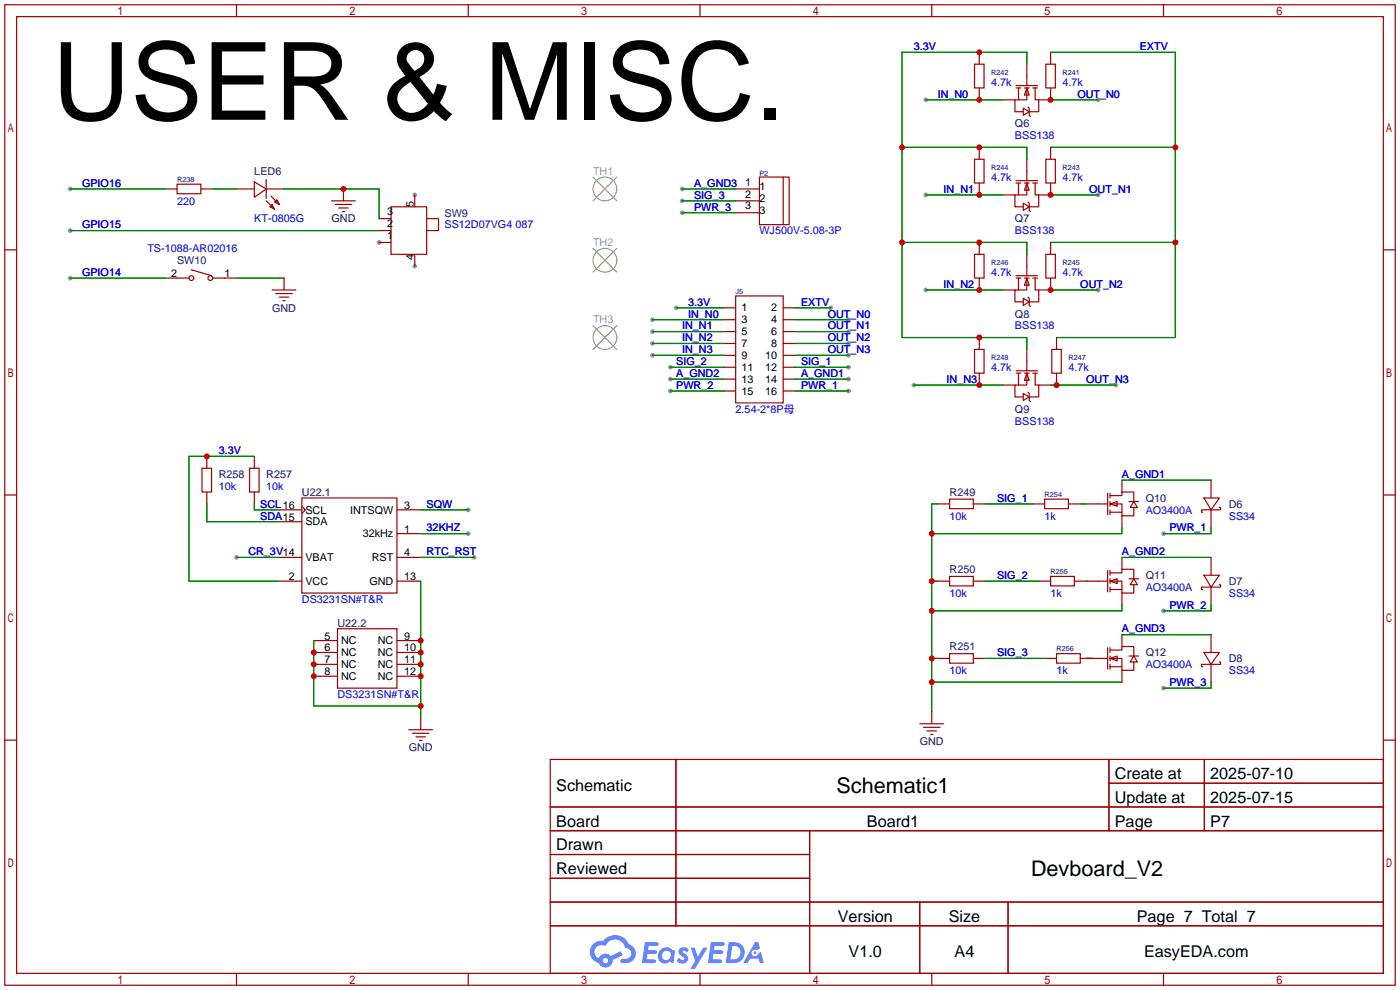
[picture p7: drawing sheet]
<svg xmlns="http://www.w3.org/2000/svg" width="299mm" height="212mm" viewBox="0 0 299 212" stroke-linecap="round" stroke-linejoin="round" font-family="sans-serif">
<g fill="#999">
<circle cx="81" cy="51.8" r=".51"/>
<circle cx="88.6" cy="56.9" r=".51"/>
<circle cx="88.6" cy="41.7" r=".51"/>
<circle cx="15" cy="49.3" r=".51"/>
<circle cx="15" cy="40.4" r=".51"/>
<circle cx="15" cy="59.4" r=".51"/>
<circle cx="234.7" cy="21.3" r=".51"/>
<circle cx="197.9" cy="21.3" r=".51"/>
<circle cx="234.7" cy="41.7" r=".51"/>
<circle cx="197.9" cy="41.7" r=".51"/>
<circle cx="197.9" cy="62" r=".51"/>
<circle cx="234.7" cy="62" r=".51"/>
<circle cx="195.3" cy="82.3" r=".51"/>
<circle cx="238.5" cy="82.3" r=".51"/>
<circle cx="144.5" cy="65.8" r=".51"/>
<circle cx="177.5" cy="65.8" r=".51"/>
<circle cx="139.4" cy="68.3" r=".51"/>
<circle cx="139.4" cy="70.9" r=".51"/>
<circle cx="139.4" cy="73.4" r=".51"/>
<circle cx="139.4" cy="75.9" r=".51"/>
<circle cx="181.4" cy="68.3" r=".51"/>
<circle cx="181.4" cy="70.9" r=".51"/>
<circle cx="181.4" cy="73.4" r=".51"/>
<circle cx="181.4" cy="75.9" r=".51"/>
<circle cx="248.7" cy="114" r=".51"/>
<circle cx="248.7" cy="130.6" r=".51"/>
<circle cx="181.4" cy="78.5" r=".51"/>
<circle cx="181.4" cy="81" r=".51"/>
<circle cx="181.4" cy="83.6" r=".51"/>
<circle cx="143.3" cy="78.5" r=".51"/>
<circle cx="143.3" cy="81" r=".51"/>
<circle cx="143.3" cy="83.6" r=".51"/>
<circle cx="248.7" cy="147.1" r=".51"/>
<circle cx="145.8" cy="40.4" r=".51"/>
<circle cx="145.8" cy="42.9" r=".51"/>
<circle cx="145.8" cy="45.5" r=".51"/>
<circle cx="50.5" cy="119.1" r=".51"/>
<circle cx="100.1" cy="114" r=".51"/>
<circle cx="101.3" cy="119.1" r=".51"/>
<circle cx="100.1" cy="109" r=".51"/>
</g>
<g fill="none" stroke="#a10000" stroke-width=".25">
<path d="M1 1h297.2v209.6h-297.2zM3.6 3.6h292.1v204.4h-292.1zM50.5 1v2.6M100.1 1v2.6M149.6 1v2.6M199.1 1v2.6M248.7 1v2.6M1 53.4h2.6M295.7 53.4h2.5M1 105.8h2.6M295.7 105.8h2.5M1 158.2h2.6"/>
<path d="M295.7 158.2h2.5M117.6 162.3h178.1v45.7h-178.1zM117.6 172.5h178.1M117.6 177.5h178.1M144.5 162.3v35.6M173 177.5v30.5M237 162.3v15.2M237 167.4h58.7M257.4 162.3v15.2M117.6 182.6h55.4M117.6 192.8h178.1M117.6 187.7h55.4"/>
<path d="M117.6 197.9h178.1M196.6 192.8v15.2M215.4 192.8v15.2M50.5 208v2.6M100.1 208v2.6M149.6 208v2.6M199.1 208v2.6M248.7 208v2.6"/>
</g>
<g fill="#5487ff">
<path d="M145.3 202.7a1.3 1.3 0 0 1 1.9 .3l-.4 .6a.54 .54 0 0 0-.9-.2l.1 .2a1.34 1.34 0 0 1 .9 1.8 1.47 1.47 0 0 1-2.3-.1l.5-.6 .8 .5a.31 .31 0 0 0 .4-.3 .31 .31 0 0 0-.3-.4 1.12 1.12 0 0 1-.7-1.8z"/>
<path d="M147.6 202.5h.9l.6 2 1.2-2h.9l-2.7 4.6h-.9l1-1.7z"/>
<path d="M137.8 201.4h1.7a1.31 1.31 0 0 1 1.2 .2 .4 .4 0 0 1-.3 .5l-1.8 .1-.1 .9h1.6a.4 .4 0 0 1 .4 .4 .4 .4 0 0 1-.5 .4h-1.6l-.2 1.2h1.4a.46 .46 0 0 1 .5 0 .46 .46 0 0 1 .1 .5l-.4 .2h-2.6z"/>
<path d="M151.9 201.4h1.7a1.32 1.32 0 0 1 1.2 .2 .39 .39 0 0 1-.3 .5l-1.8 .1-.1 .9h1.6a.4 .4 0 0 1 .4 .4 .4 .4 0 0 1-.4 .4h-1.7l-.2 1.2h1.4a.46 .46 0 0 1 .5 0 .46 .46 0 0 1 .1 .5l-.4 .2h-2.6z"/>
<path d="M161.3 201.4h.8l.3 1.3-.6 .4a.75 .75 0 0 0-1.1 .3 .75 .75 0 0 0 .5 1 .75 .75 0 0 0 .9-.7l.5-.2 .6 2.3h-.8l-.3-.9h-1.8l-.5 .9h-1z"/>
<path d="M155.7 201.4l-.6 4.4h1.5a2.27 2.27 0 0 0 2.6-2.2 2.27 2.27 0 0 0-2.7-2.2zM156.5 202.1a1.5 1.5 0 0 1 1.8 1.6 1.5 1.5 0 0 1-1.9 1.4h-.3z"/>
<path d="M141.2 203a1.6 1.6 0 0 0-.3 2.3 1.6 1.6 0 0 0 2.3 .2l.7 .3 .3-2.4-.1-.3-.5-.1a1.58 1.58 0 0 0-2.4 0zM141.8 203.5a.98 .98 0 0 1 1.6 .4 .98 .98 0 0 1-1.1 1.3 .94 .94 0 0 1-.9-.7 .94 .94 0 0 1 .4-1z"/>
<path d="M126.8 201.8a2.37 2.37 0 0 0 1.1 4 1.54 1.54 0 0 0 1.8 1 1.54 1.54 0 0 0 1.2-1.6l2.2-1.1-.5-.8-2 1a1.57 1.57 0 0 0-2.7 .5 1.5 1.5 0 0 1-.7-2.1 1.5 1.5 0 0 1 2.2-.5 2.23 2.23 0 0 1 2.3-1.4 2.23 2.23 0 0 1 2 1.8 1.16 1.16 0 0 1 1.2 1.1 1.16 1.16 0 0 1-1.1 1.2h-.7a.47 .47 0 0 0-.5 .4 .47 .47 0 0 0 .4 .5 2.17 2.17 0 0 0 2.5-.9 2.17 2.17 0 0 0-.3-2.7l-.8-.4a3.2 3.2 0 0 0-5.5-.7l-1.1 .1zM128.8 205.3a.6 .6 0 0 1 1.2 0 .6 .6 0 0 1-1.2 0z"/>
<circle cx="161.4" cy="203.6" r=".28"/>
</g>
<g fill="none" stroke="#008700" stroke-width=".25">
<path d="M219.5 13.7v-2.5h-26.7v60.9h26.7v2.6M224.5 11.2h26.7v60.9h-25.4M192.8 31.5h26.7v2.5M197.9 21.3h16.5M224.5 31.5h26.7M224.5 21.3h10.2M15 49.3h66M15 40.4h20.3M15 59.4h20.3M45.5 40.4h5M50.5 59.4h10.2M60.7 40.4h20.3v6.3"/>
<path d="M145.8 40.4h11.4M145.8 42.9h11.4M145.8 45.5h11.4M192.8 51.8h26.7v2.6M197.9 41.7h16.5M224.5 51.8h26.7M224.5 41.7h10.2M139.4 68.3h15.3M139.4 70.9h15.3M139.4 73.4h15.3M139.4 75.9h15.3M143.3 78.5h11.4"/>
<path d="M144.5 65.8h10.2M169.9 65.8h7.6M169.9 68.3h11.5M169.9 70.9h11.5M169.9 73.4h11.5M169.9 75.9h11.5M169.9 78.5h11.5M197.9 62h16.5M224.5 62h10.2M54.4 97.5h-14v26.7h19M143.3 81h11.4M143.3 83.6h11.4"/>
<path d="M169.9 81h11.5M169.9 83.6h11.5M195.3 82.3h19.1M224.5 82.3h14M44.2 107.7v3.8h15.2M50.5 119.1h8.9M54.4 107.7v1.3h5M89.9 114h10.2M89.9 119.1h11.4M89.9 109h10.2M200.4 107.7h-1.3v44.4M210.6 107.7h10.1"/>
<path d="M230.9 107.7h1.3M239.8 112.8v1.2h-40.7M239.8 102.6h19M239.8 119.1h19M258.8 112.8v1.2h-10.1M67.1 136.9v14h22.8M89.9 124.2v29.2M199.1 124.2h1.3M210.6 124.2h11.4M232.2 124.2h.1M239.8 129.3v1.3h-40.7M239.8 135.6h19"/>
<path d="M258.8 129.3v1.3h-10.1M199.1 140.7h1.3M199.1 145.8h40.7M210.6 140.7h12.7M232.2 140.7h1.2M258.8 145.8v1.3h-10.1"/>
</g>
<g fill="none" stroke="#a10000" stroke-width=".25">
<path d="M208.3 13.7h2v5.1h-2zM209.3 11.2v2.5M209.3 18.8v2.5M217.2 18.3h4.5M217.2 18.8h1M217.7 18.8v2.5M218.9 18.8h1.1M219.5 18.8l.5 1.5h-1.1zM219.5 18.8v2.5h-2.6v2.6h1.8M219.5 13.7v4.6M220.7 18.8h1M221.2 18.8v2.5h.8v2.6h-2"/>
<path d="M223.5 13.7h2.1v5.1h-2.1zM224.5 18.8v2.5h-2.5M224.5 11.2v2.5M37.8 39.4h5.1v2h-5.1zM54.4 38.9l2.5 1.5-2.5 1.8zM56.9 38.4v4M162.3 37.8h5.1v10.2h-5.1zM167.4 37.8h1.3v10.2h-1.3M208.3 34h2v5.1h-2zM209.3 31.5v2.5M209.3 39.1v2.6M214.4 21.3h2.5"/>
<path d="M217.2 38.6h4.5M217.2 39.1h1M217.7 39.1v2.6M218.7 23.1l1.3 .8-1.3 .7zM218.9 39.1h1.1M219.5 39.1l.5 1.5h-1.1zM219.5 39.1v2.6h-2.6v2.5h1.8M219.5 34v4.6M219.7 22.9l.3 .2v1.5l.2 .3M220.7 39.1h1M221.2 39.1v2.6h.8v2.5h-2M223.5 34h2.1v5.1h-2.1z"/>
<path d="M224.5 31.5v2.5M224.5 39.1v2.6h-2.5M35.3 40.4h2.5M35.3 59.4h5.1M40.9 57.7l4.3 1.2M42.9 40.4h2.6M45.5 59.4h5M50.5 40.4h3.9M56.9 40.4h3.8M56.9 42.9l1.8 1.8M57.7 44.2l.5-.5 .5 1zM57.9 41.9l1.8 1.8"/>
<path d="M59.2 42.7l.5 1-1-.5zM60.7 59.4v2.6M70.9 42.9h5M71.6 43.7h3.6M72.4 44.4h2M73.2 45.2h.5M73.4 40.4v2.5M81 51.8h2.6M81 49.3h2.6M81 46.7h2.6M83.6 44.2h7.6v10.2h-7.6zM88.6 41.7v2.5"/>
<path d="M88.6 54.4v2.5M91.2 46.7h2.5v2.6h-2.5M157.2 40.4h5.1M157.2 42.9h5.1M157.2 45.5h5.1M208.3 54.4h2v5h-2zM209.3 51.8v2.6M209.3 59.4v2.6M214.4 41.7h2.5M217.2 59.4h1M217.2 58.9h4.5M217.7 59.4v2.6"/>
<path d="M218.7 43.4l1.3 .8-1.3 .8zM218.9 59.4h1.1M219.5 59.4l.5 1.6h-1.1zM219.5 59.4v2.6h-2.6v2.5h1.8M219.5 54.4v4.5M219.7 43.2l.3 .2v1.6l.2 .2M220.7 59.4h1M221.2 59.4v2.6h.8v2.5h-2M223.5 54.4h2.1v5h-2.1zM224.5 59.4v2.6h-2.5M224.5 51.8v2.6M58.2 62h5"/>
<path d="M58.9 62.7h3.6M59.7 63.5h2M60.5 64.3h.5M154.7 65.8h2.5M154.7 68.3h2.5M154.7 70.9h2.5M154.7 73.4h2.5M154.7 75.9h2.5M154.7 78.5h2.5M157.2 63.2h10.2v22.9h-10.2zM167.4 65.8h2.5M167.4 68.3h2.5"/>
<path d="M167.4 70.9h2.5M167.4 73.4h2.5M167.4 75.9h2.5M167.4 78.5h2.5M208.3 74.7h2v5.1h-2zM209.3 72.1v2.6M209.3 79.8v2.5M214.4 62h2.5M217.2 79.2h4.5M217.2 79.8h1M217.7 79.8v2.5M218.7 63.8l1.3 .7-1.3 .8z"/>
<path d="M218.9 79.8h1.1M219.5 79.8l.5 1.5h-1.1zM219.5 79.8v2.5h-2.6v2.5h1.8M219.5 74.7v4.5M219.7 63.5l.3 .3v1.5l.2 .2M220.7 79.8h1M221.2 79.8v2.5h.8v2.5h-2M224.8 74.7h2v5.1h-2zM225.8 72.1v2.6M225.8 79.8v2.5M44.2 97.5v2.6M54.4 97.5v2.6"/>
<path d="M154.7 81h2.5M154.7 83.6h2.5M167.4 81h2.5M167.4 83.6h2.5M214.4 82.3h2.5M218.7 84.1l1.3 .7-1.3 .8zM219.7 83.8l.3 .3v1.5l.2 .3M222 82.3h2.5M43.2 100.1h2v5.1h-2zM44.2 105.2v2.5M53.3 100.1h2.1v5.1h-2.1zM54.4 105.2v2.5"/>
<path d="M59.4 109h5.1M59.4 119.1h5.1M59.4 111.5h5.1M64.5 106.4h20.3v20.3h-20.3zM64.5 108.2l.8 .8-.8 .7M84.8 114h5.1M84.8 109h5.1M84.8 119.1h5.1M200.4 107.7h2.5M202.9 106.7h5.1v2h-5.1zM208 107.7h2.6M220.7 107.7h2.6"/>
<path d="M223.3 106.7h5v2h-5zM228.3 107.7h2.6M232.2 107.7h4.5M236.7 105.4v4.6M237.2 107.7l1.6-.5v1zM237.2 105.9h2.6v-.7h2.5v2M237.2 107.7h2.6v2.5h2.5v-1.7M237.2 109.5h2.6M237.2 105.4v1M237.2 107.2v1M237.2 109v1M239.8 102.6v2.6"/>
<path d="M239.8 110.2v2.6M239.8 119.1v2.6M241.3 107.2h2M242.3 107.2l.8 1.3h-1.5zM257.3 106.4h3.3l-1.8 2.6zM258.8 109h-2v.5h.2M258.8 102.6v3.8M258.8 109v3.8M258.8 119.1v3.8M260.6 108.5h.3v.5h-2.1M59.4 124.2h5.1M67.1 136.9h5"/>
<path d="M67.1 139.4h5M72.1 134.4h12.7v12.7h-12.7zM84.8 124.2h5.1M84.8 136.9h5.1M84.8 139.4h5.1M200.4 124.2h2.5M202.9 123.2h5.1v2h-5.1zM202.9 139.7h5.1v2h-5.1zM208 124.2h2.6M222 124.2h2.5M224.5 123.2h5.1v2h-5.1zM225.8 139.7h5.1v2h-5.1z"/>
<path d="M229.6 124.2h7.1M236.7 121.9v4.6M236.7 138.4v4.6M237.2 124.2l1.6-.5v1zM237.2 122.4h2.6v-.7h2.5v2M237.2 124.2h2.6v2.5h2.5v-1.7M237.2 138.9h2.6v-.7h2.5v2M237.2 121.9v1M237.2 123.7v1M237.2 125.5v1M237.2 138.4v1M237.2 126h2.6"/>
<path d="M239.8 126.7v2.6M239.8 135.6v2.6M241.3 123.7h2M242.3 123.7l.8 1.3h-1.5zM257.3 122.9h3.3l-1.8 2.6zM257.3 139.4h3.3l-1.8 2.6zM258.8 125.5h-2v.5h.2M258.8 125.5v3.8M258.8 135.6v3.8M260.6 125h.3v.5h-2.1M67.1 142h5M67.1 144.5h5"/>
<path d="M84.8 142h5.1M84.8 144.5h5.1M87.4 156h5.1M88.1 156.7h3.6M88.9 157.5h2M89.7 158.2h.5M89.9 153.4v2.6M196.6 154.7h5.1M197.4 155.4h3.5M198.1 156.2h2.1M198.9 157h.5M199.1 152.1v2.6"/>
<path d="M200.4 140.7h2.5M208 140.7h2.6M223.3 140.7h2.5M230.9 140.7h5.8M237.2 140.7l1.6-.5v1zM237.2 140.7h2.6v2.6h2.5v-1.8M237.2 140.2v1M237.2 142v1M237.2 142.5h2.6M239.8 143.3v2.5M241.3 140.2h2M242.3 140.2l.8 1.3h-1.5z"/>
<path d="M258.8 142h-2v.5h.2M258.8 142v3.8M260.6 141.5h.3v.5h-2.1"/>
<circle cx="40.9" cy="59.4" r=".51"/>
<circle cx="45" cy="59.4" r=".51"/>
</g>
<g fill="none" stroke="#ffc" stroke-width=".21">
<path d="M127 39.3l3.3 3.4M127.5 38.6l3.6 3.6M128.2 38.1l3.4 3.3M129.3 37.8l-2.6 2.6 2.6 2.5 2.5-2.5M130.3 38.1l-3.3 3.3M131.1 38.6l-3.6 3.6M131.6 39.3l-3.4 3.4M127 54.6l3.3 3.3M127.5 53.8l3.6 3.6M128.2 53.3l3.4 3.4M129.3 53.1l-2.6 2.5 2.6 2.6 2.5-2.6M130.3 53.3l-3.3 3.4"/>
<path d="M131.1 53.8l-3.6 3.6M131.6 54.6l-3.4 3.3M127 71.1l3.3 3.4M127.5 70.3l3.6 3.6M128.2 69.8l3.4 3.4M129.3 69.6l-2.6 2.5 2.6 2.6 2.5-2.6M130.3 69.8l-3.3 3.4M131.1 70.3l-3.6 3.6M131.6 71.1l-3.4 3.4"/>
</g>
<g fill="none" stroke="#999" stroke-width=".25">
<path d="M126.7 37.8l5.1 5.1M131.8 37.8l-5.1 5.1M126.7 53.1l5.1 5.1M131.8 53.1l-5.1 5.1M126.7 69.6l5.1 5.1M131.8 69.6l-5.1 5.1"/>
<circle cx="129.3" cy="40.4" r="2.54"/>
<circle cx="129.3" cy="55.6" r="2.54"/>
<circle cx="129.3" cy="72.1" r="2.54"/>
</g>
<g fill="#c00">
<circle cx="73.4" cy="40.4" r=".63"/>
<circle cx="209.3" cy="11.2" r=".63"/>
<circle cx="192.8" cy="31.5" r=".63"/>
<circle cx="209.3" cy="31.5" r=".63"/>
<circle cx="192.8" cy="51.8" r=".63"/>
<circle cx="209.3" cy="51.8" r=".63"/>
<circle cx="209.3" cy="72.1" r=".63"/>
<circle cx="251.2" cy="31.5" r=".63"/>
<circle cx="251.2" cy="51.8" r=".63"/>
<circle cx="224.5" cy="21.3" r=".63"/>
<circle cx="209.3" cy="21.3" r=".63"/>
<circle cx="224.5" cy="41.7" r=".63"/>
<circle cx="209.3" cy="41.7" r=".63"/>
<circle cx="209.3" cy="62" r=".63"/>
<circle cx="224.5" cy="62" r=".63"/>
<circle cx="209.3" cy="82.3" r=".63"/>
<circle cx="225.8" cy="82.3" r=".63"/>
<circle cx="199.1" cy="114" r=".63"/>
<circle cx="199.1" cy="124.2" r=".63"/>
<circle cx="199.1" cy="130.6" r=".63"/>
<circle cx="199.1" cy="140.7" r=".63"/>
<circle cx="199.1" cy="145.8" r=".63"/>
<circle cx="89.9" cy="136.9" r=".63"/>
<circle cx="89.9" cy="139.4" r=".63"/>
<circle cx="89.9" cy="142" r=".63"/>
<circle cx="89.9" cy="144.5" r=".63"/>
<circle cx="89.9" cy="150.9" r=".63"/>
<circle cx="67.1" cy="144.5" r=".63"/>
<circle cx="67.1" cy="142" r=".63"/>
<circle cx="67.1" cy="139.4" r=".63"/>
<circle cx="44.2" cy="97.5" r=".63"/>
</g>
<text font-size="23.1" x="11.2" y="25.6">USER &amp; MISC.</text>
<g font-size="4.6">
<text x="178.8" y="169.4">Schematic1</text>
<text x="220.4" y="187.2">Devboard_V2</text>
</g>
<g font-size="3.5">
<text x="238.3" y="166.5">Create at</text>
<text x="258.7" y="166.5">2025-07-10</text>
<text x="118.9" y="169.1">Schematic</text>
<text x="238.3" y="171.6">Update at</text>
<text x="258.7" y="171.6">2025-07-15</text>
<text x="118.9" y="176.7">Board</text>
<text x="185.3" y="176.7">Board1</text>
<text x="238.3" y="176.7">Page</text>
<text x="258.7" y="176.7">P7</text>
<text x="118.9" y="181.8">Drawn</text>
<text x="118.9" y="186.8">Reviewed</text>
<text x="179.1" y="197">Version</text>
<text x="202.8" y="197">Size</text>
<text x="243" y="197">Page 7 Total 7</text>
<text x="181.4" y="204.6">V1.0</text>
<text x="204" y="204.6">A4</text>
<text x="244.5" y="204.6">EasyEDA.com</text>
</g>
<g font-size="2.3" fill="#00f">
<text x="195.3" y="10.7">3.3V</text>
<text x="243.6" y="10.7">EXTV</text>
<text x="200.4" y="20.9">IN_N0</text>
<text x="211.8" y="18.3">4.7k</text>
<text x="227.1" y="18.3">4.7k</text>
<text x="230.3" y="20.9">OUT_N0</text>
<text x="216.9" y="29.8">BSS138</text>
<text x="17.5" y="39.9">GPIO16</text>
<text x="148.3" y="39.9">A_GND3</text>
<text x="201.7" y="41.2">IN_N1</text>
<text x="211.8" y="38.7">4.7k</text>
<text x="227.1" y="38.7">4.7k</text>
<text x="232.8" y="41.2">OUT_N1</text>
<text x="37.8" y="43.7">220</text>
<text x="54.4" y="47.5">KT-0805G</text>
<text x="148.3" y="42.5">SIG_3</text>
<text x="148.3" y="45">PWR_3</text>
<text x="17.5" y="48.8">GPIO15</text>
<text x="31.5" y="53.9">TS-1088-AR02016</text>
<text x="95" y="48.8">SS12D07VG4 087</text>
<text x="162.3" y="50.1">WJ500V-5.08-3P</text>
<text x="216.9" y="50.1">BSS138</text>
<text x="17.5" y="59">GPIO14</text>
<text x="211.8" y="59">4.7k</text>
<text x="227.1" y="59">4.7k</text>
<text x="147.1" y="65.3">3.3V</text>
<text x="171.2" y="65.3">EXTV</text>
<text x="201.7" y="61.5">IN_N2</text>
<text x="230.9" y="61.5">OUT_N2</text>
<text x="145.8" y="70.4">IN_N1</text>
<text x="147.1" y="67.9">IN_N0</text>
<text x="176.9" y="67.9">OUT_N0</text>
<text x="176.9" y="70.4">OUT_N1</text>
<text x="216.9" y="70.4">BSS138</text>
<text x="145.8" y="72.9">IN_N2</text>
<text x="145.8" y="75.5">IN_N3</text>
<text x="176.9" y="72.9">OUT_N2</text>
<text x="176.9" y="75.5">OUT_N3</text>
<text x="144.5" y="78">SIG_2</text>
<text x="144.5" y="80.6">A_GND2</text>
<text x="144.5" y="83.1">PWR_2</text>
<text x="171.2" y="78">SIG_1</text>
<text x="171.2" y="80.6">A_GND1</text>
<text x="171.2" y="83.1">PWR_1</text>
<text x="202.3" y="81.8">IN_N3</text>
<text x="211.8" y="79.3">4.7k</text>
<text x="228.3" y="79.3">4.7k</text>
<text x="232.2" y="81.8">OUT_N3</text>
<text x="157.2" y="88.2">2.54-2*8P母</text>
<text x="216.9" y="90.7">BSS138</text>
<text x="46.7" y="97.1">3.3V</text>
<text x="46.7" y="104.7">10k</text>
<text x="56.9" y="104.7">10k</text>
<text x="213.1" y="107.2">SIG_1</text>
<text x="239.8" y="102.2">A_GND1</text>
<text x="55.6" y="108.5">SCL16</text>
<text x="55.6" y="111">SDA15</text>
<text x="91.2" y="113.6">32KHZ</text>
<text x="91.2" y="108.5">SQW</text>
<text x="202.9" y="111">10k</text>
<text x="223.3" y="111">1k</text>
<text x="244.9" y="109.8">AO3400A</text>
<text x="249.9" y="113.6">PWR_1</text>
<text x="262.6" y="111">SS34</text>
<text x="53.1" y="118.7">CR_3V14</text>
<text x="91.2" y="118.7">RTC_RST</text>
<text x="239.8" y="118.7">A_GND2</text>
<text x="213.1" y="123.7">SIG_2</text>
<text x="64.5" y="128.8">DS3231SN#T&amp;R</text>
<text x="202.9" y="127.6">10k</text>
<text x="224.5" y="127.6">1k</text>
<text x="244.9" y="126.3">AO3400A</text>
<text x="249.9" y="130.1">PWR_2</text>
<text x="262.6" y="127.6">SS34</text>
<text x="239.8" y="135.2">A_GND3</text>
<text x="213.1" y="140.3">SIG_3</text>
<text x="244.9" y="142.8">AO3400A</text>
<text x="72.1" y="149.1">DS3231SN#T&amp;R</text>
<text x="202.9" y="144.1">10k</text>
<text x="225.8" y="144.1">1k</text>
<text x="249.9" y="146.6">PWR_3</text>
<text x="262.6" y="144.1">SS34</text>
</g>
<g font-size="2.3" fill="#000080">
<text x="216.9" y="27.2">Q6</text>
<text x="54.4" y="37.4">LED6</text>
<text x="70.8" y="47.5">GND</text>
<text x="95" y="46.3">SW9</text>
<text x="216.9" y="47.5">Q7</text>
<text x="37.8" y="56.4">SW10</text>
<text x="58.1" y="66.6">GND</text>
<text x="216.9" y="67.9">Q8</text>
<text x="216.9" y="88.2">Q9</text>
<text x="46.7" y="102.2">R258</text>
<text x="56.9" y="102.2">R257</text>
<text x="64.5" y="106">U22.1</text>
<text x="202.9" y="106">R249</text>
<text x="244.9" y="107.2">Q10</text>
<text x="262.6" y="108.5">D6</text>
<text x="202.9" y="122.5">R250</text>
<text x="244.9" y="123.7">Q11</text>
<text x="262.6" y="125">D7</text>
<text x="72.1" y="133.9">U22.2</text>
<text x="202.9" y="139">R251</text>
<text x="244.9" y="140.3">Q12</text>
<text x="262.6" y="141.5">D8</text>
<text x="87.4" y="160.6">GND</text>
<text x="196.6" y="159.3">GND</text>
</g>
<g font-size="2.3" fill="#999">
<text x="126.7" y="37.4">TH1</text>
<text x="126.7" y="52.6">TH2</text>
<text x="126.7" y="69.1">TH3</text>
</g>
<g font-size="2.3">
<text x="159.3" y="39.7">1</text>
<text x="162.3" y="40.7">1</text>
<text x="82.8" y="46">3</text>
<text x="88.4" y="44.2" transform="rotate(-90 88.4 44.2)">5</text>
<text x="159.3" y="42.2">2</text>
<text x="159.3" y="44.7">3</text>
<text x="162.3" y="43.2">2</text>
<text x="162.3" y="45.8">3</text>
<text x="82.8" y="51.1">1</text>
<text x="82.8" y="48.6">2</text>
<text x="36.6" y="59.2">2</text>
<text x="48" y="59.2">1</text>
<text x="88.4" y="55.6" transform="rotate(-90 88.4 55.6)">4</text>
<text x="158.5" y="66.6">1</text>
<text x="158.5" y="69.1">3</text>
<text x="158.5" y="71.7">5</text>
<text x="164.8" y="66.6">2</text>
<text x="164.8" y="69.1">4</text>
<text x="164.8" y="71.7">6</text>
<text x="158.5" y="74.2">7</text>
<text x="158.5" y="76.7">9</text>
<text x="163.5" y="76.7">10</text>
<text x="164.8" y="74.2">8</text>
<text x="158.5" y="79.3">11</text>
<text x="158.5" y="81.8">13</text>
<text x="163.5" y="79.3">12</text>
<text x="163.5" y="81.8">14</text>
<text x="158.5" y="84.4">15</text>
<text x="163.5" y="84.4">16</text>
<text x="65.3" y="112.3">SDA</text>
<text x="65.3" y="109.8">SCL</text>
<text x="74.8" y="109.8">INTSQW</text>
<text x="86.4" y="113.8">1</text>
<text x="86.4" y="108.7">3</text>
<text x="65.3" y="119.9">VBAT</text>
<text x="77.5" y="114.8">32kHz</text>
<text x="79.5" y="119.9">RST</text>
<text x="86.4" y="118.9">4</text>
<text x="61.7" y="124">2</text>
<text x="65.3" y="125">VCC</text>
<text x="78.9" y="125">GND</text>
<text x="86.4" y="124">13</text>
<text x="69.3" y="136.7">5</text>
<text x="72.9" y="137.7">NC</text>
<text x="80.7" y="137.7">NC</text>
<text x="86.4" y="136.7">9</text>
<text x="69.3" y="139.2">6</text>
<text x="69.3" y="141.8">7</text>
<text x="72.9" y="140.2">NC</text>
<text x="72.9" y="142.8">NC</text>
<text x="80.7" y="140.2">NC</text>
<text x="80.7" y="142.8">NC</text>
<text x="86.4" y="139.2">10</text>
<text x="86.4" y="141.8">11</text>
<text x="69.3" y="144.3">8</text>
<text x="72.9" y="145.3">NC</text>
<text x="80.7" y="145.3">NC</text>
<text x="86.4" y="144.3">12</text>
</g>
<g font-size="1.6" fill="#000080">
<text x="211.8" y="15.9">R242</text>
<text x="227.1" y="15.9">R241</text>
<text x="37.8" y="38.8">R238</text>
<text x="162.3" y="37.5">P2</text>
<text x="211.8" y="36.3">R244</text>
<text x="227.1" y="36.3">R243</text>
<text x="211.8" y="56.6">R246</text>
<text x="227.1" y="56.6">R245</text>
<text x="157.2" y="62.9">J5</text>
<text x="211.8" y="76.9">R248</text>
<text x="228.3" y="76.9">R247</text>
<text x="223.3" y="106.1">R254</text>
<text x="224.5" y="122.6">R255</text>
<text x="225.8" y="139.1">R256</text>
</g>
</svg>
